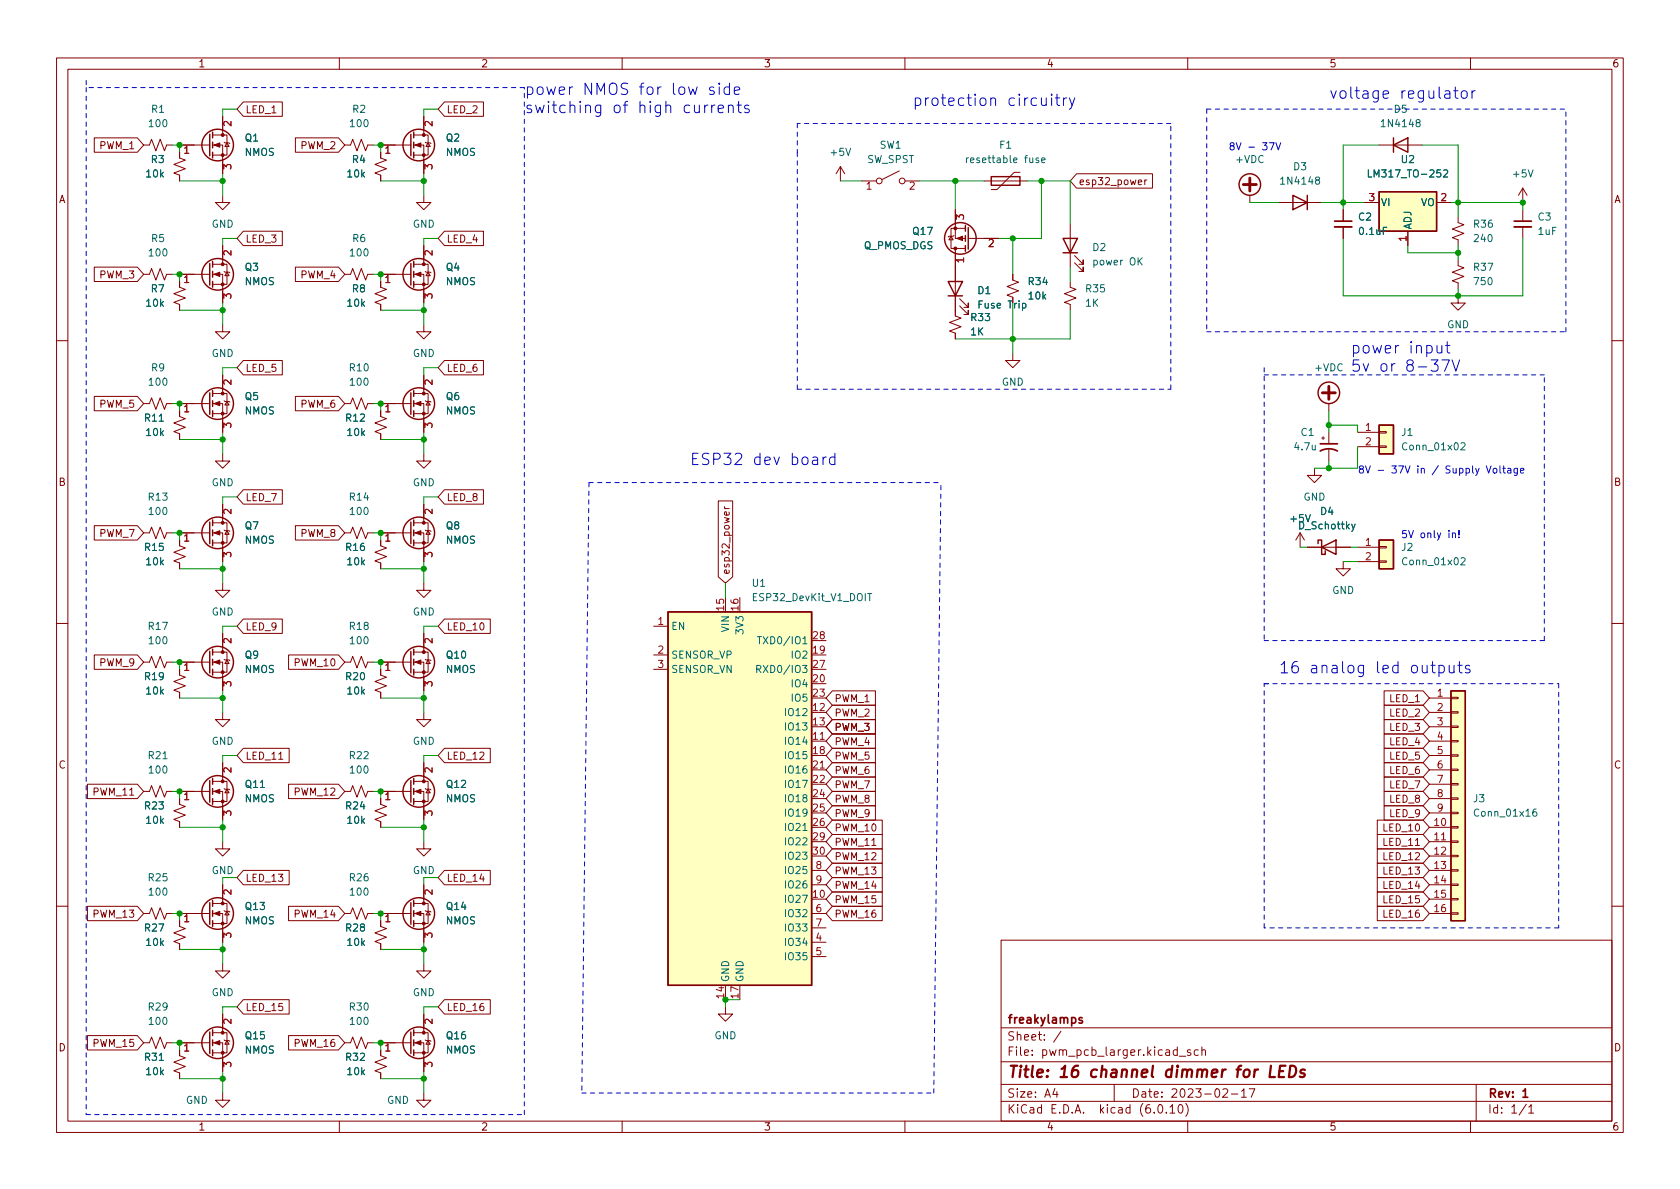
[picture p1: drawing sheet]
<svg xmlns="http://www.w3.org/2000/svg" width="297mm" height="210mm" viewBox="0 0 297 210" stroke-linecap="round" stroke-linejoin="round" font-family="sans-serif">
<g fill="none" stroke="#840000" stroke-width=".18">
<path d="M10 10.2h277v190.1h-277zM12 12.2h273v186.1h-273zM43 18h6.9v2.6h-6.9l-1.1-1.3zM60 10.2v2M78.6 18h6.9v2.6h-6.9l-1.1-1.3zM110 10.2v2M160 10.2v2M210 10.2v2M260 10.2v2M16.7 24.4h7.6l1.1 1.2-1.1 1.3h-7.6zM25.4 25.6h1l.4-1 .8 2.1 .7-2.1 .8 2.1 .4-1.1h1M31.7 26.9v1l1.1 .4-2.1 .8 2.1 .7-2.1 .8 1 .4v1"/>
<path d="M31.7 25.6h5.4M37.6 25.6h1.8v5.1M37.6 23.9h2.5v3.5h-2.5M39.4 34.5v1.3h1.2l-1.2 1.3-1.3-1.3h1.3M39.4 20.6v3.3M39.6 25.1l.2 .2h.7l.1 .1M40.1 25.3l.4 .6h-.7zM52.2 24.4h7.6l1.2 1.2-1.2 1.3h-7.6zM61 25.6h1l.4-1 .7 2.1 .8-2.1 .7 2.1 .4-1.1h1M67.3 26.9v1l1 .4-2 .8 2 .7-2 .8 1 .4v1M67.3 25.6h5.3M73.2 25.6h1.7v5.1"/>
<path d="M73.2 23.9h2.5v3.5h-2.5M74.9 34.5v1.3h1.3l-1.3 1.3-1.2-1.3h1.2M74.9 20.6v3.3M75.2 25.1l.1 .2h.8l.1 .1M75.7 25.3l.4 .6h-.8zM148.6 29.5l-.8 1.2M148.6 29.5v2.5M148.6 29.5l.8 1.2M152.4 32h2.5M159 30.2l-3 1.5M160 32h2.6M168.9 37.1v5.1h1.8"/>
<path d="M174 32h7.6M180.3 30.5h-1l-3 3h-1M189.2 39.6v7.6M190.3 30.7h13.5v2.6h-13.5l-1.1-1.3zM202.4 31.8v.9M202.8 31.8l-.4 .3M221 34.5v1.3M226.1 35.8h7.6M237.5 37.1v2M241.3 35.8h2.5M243.8 25.6h7.7M254 35.8h2.5"/>
<path d="M257.8 38.3v1.1l1 .3-2 .8 2 .8-2 .7 1 .4v1M269.2 33.3v2.5M269.2 37.1v2M269.2 33.3l-.7 1.2M269.2 33.3l.8 1.2M16.7 47.2h7.6l1.1 1.3-1.1 1.3h-7.6zM25.4 48.5h1l.4-1 .8 2 .7-2 .8 2 .4-1h1M31.7 49.8v1l1.1 .4-2.1 .7 2.1 .8-2.1 .8 1 .3v1.1M31.7 48.5h5.4M37.6 48.5h1.8v5.1M37.6 46.7h2.5v3.6h-2.5M39.4 57.4v1.3h1.2l-1.2 1.2-1.3-1.2h1.3"/>
<path d="M39.4 43.4v3.3M39.6 48l.2 .1h.7l.1 .2M40.1 48.1l.4 .7h-.7zM43 40.9h6.9v2.5h-6.9l-1.1-1.2zM52.2 47.2h7.6l1.2 1.3-1.2 1.3h-7.6zM61 48.5h1l.4-1 .7 2 .8-2 .7 2 .4-1h1M67.3 49.8v1l1 .4-2 .7 2 .8-2 .8 1 .3v1.1M67.3 48.5h5.3M73.2 48.5h1.7v5.1M73.2 46.7h2.5v3.6h-2.5M74.9 57.4v1.3h1.3l-1.3 1.2-1.2-1.2h1.2M74.9 43.4v3.3"/>
<path d="M75.2 48l.1 .1h.8l.1 .2M75.7 48.1l.4 .7h-.8zM78.6 40.9h6.9v2.5h-6.9l-1.1-1.2zM168.1 41.8l.4 .6h-.7zM168.7 41.7l-.2 .1h-.7l-.2 .1M168.9 43.9v12l1 .4-2 .7 2 .8-2 .7 1 .4v1M169.7 54.1l1.5 1.5v-.7v.7h-.8M169.7 52.8l1.5 1.6v-.8v.8h-.8M170.7 40.4h-2.6v3.5h2.6M171.2 42.2h5.3M179.1 48.5v1l1 .4-2 .8 2 .7-2 .8 1 .4v1M189.2 49.8v1l1 .4-2 .7 2 .8-2 .8 1 .3v1.1"/>
<path d="M190 46.5l1.5 1.5v-.8v.8h-.7M190 45.2l1.5 1.5v-.7v.7h-.7M237.5 40.1v2.1M248.9 40.9v2.5M257.8 46v1l1 .4-2 .7 2 .8-2 .8 1 .3v1M257.8 52.3v1.3h1.3l-1.3 1.3-1.3-1.3h1.3M269.2 40.1v2.1M10 60.2h2M16.7 70.1h7.6l1.1 1.3-1.1 1.2h-7.6zM25.4 71.4h1l.4-1 .8 2 .7-2 .8 2 .4-1h1M31.7 72.6v1.1l1.1 .3-2.1 .8 2.1 .8-2.1 .7 1 .4v1M31.7 71.4h5.4"/>
<path d="M37.6 71.4h1.8v5M37.6 69.6h2.5v3.5h-2.5M39.4 66.3v3.3M39.6 70.9l.2 .1h.7l.1 .1M40.1 71l.4 .6h-.7zM43 63.7h6.9v2.6h-6.9l-1.1-1.3zM52.2 70.1h7.6l1.2 1.3-1.2 1.2h-7.6zM61 71.4h1l.4-1 .7 2 .8-2 .7 2 .4-1h1M67.3 72.6v1.1l1 .3-2 .8 2 .8-2 .7 1 .4v1M67.3 71.4h5.3M73.2 71.4h1.7v5M73.2 69.6h2.5v3.5h-2.5"/>
<path d="M74.9 66.3v3.3M75.2 70.9l.1 .1h.8l.1 .1M75.7 71l.4 .6h-.8zM78.6 63.7h6.9v2.6h-6.9l-1.1-1.3zM179.1 62.5v1.2h1.2l-1.2 1.3-1.3-1.3h1.3M233.7 77.5h.5M233.9 77.2v.5M234.9 71.4v1.2M234.9 76.4v2.1M234.9 79.5v2M240 76.4h3.8M240 79h3.8"/>
<path d="M243.8 78.9h1.3v.2h-1.3zM243.8 76.3h1.3v.3h-1.3zM285 60.2h2M16.7 93h7.6l1.1 1.2-1.1 1.3h-7.6zM25.4 94.2h1l.4-1 .8 2 .7-2 .8 2 .4-1h1M31.7 95.5v1l1.1 .4-2.1 .8 2.1 .7-2.1 .8 1 .4v1M31.7 94.2h5.4M37.6 94.2h1.8v5.1M37.6 92.5h2.5v3.5h-2.5M39.4 80.3v1.2h1.2l-1.2 1.3-1.3-1.3h1.3M39.4 89.1v3.4M39.6 93.7l.2 .1h.7l.1 .2"/>
<path d="M40.1 93.8l.4 .7h-.7zM43 86.6h6.9v2.5h-6.9l-1.1-1.2zM52.2 93h7.6l1.2 1.2-1.2 1.3h-7.6zM61 94.2h1l.4-1 .7 2 .8-2 .7 2 .4-1h1M67.3 95.5v1l1 .4-2 .8 2 .7-2 .8 1 .4v1M67.3 94.2h5.3M73.2 94.2h1.7v5.1M73.2 92.5h2.5v3.5h-2.5M74.9 80.3v1.2h1.3l-1.3 1.3-1.2-1.3h1.2M74.9 89.1v3.4M75.2 93.7l.1 .1h.8l.1 .2M75.7 93.8l.4 .7h-.8z"/>
<path d="M78.6 86.6h6.9v2.5h-6.9l-1.1-1.2zM127 88.6h2.5v13.4l-1.2 1.1-1.3-1.1zM128.1 89.6l.2 .3M128.1 89.9h.8M229.9 94.2l-.8 1.3M229.9 94.2v2.6M229.9 94.2l.7 1.3M231.1 96.8h7.7M232.4 82.8v1.3h1.3l-1.3 1.2-1.3-1.2h1.3M237.5 99.3v1.3h1.3l-1.3 1.2-1.3-1.2h1.3M240 96.8h3.8M240 99.3h3.8"/>
<path d="M243.8 99.2h1.3v.2h-1.3zM243.8 96.6h1.3v.3h-1.3zM10 110.2h2M16.7 115.8h7.6l1.1 1.3-1.1 1.3h-7.6zM25.4 117.1h1l.4-1 .8 2 .7-2 .8 2 .4-1h1M31.7 118.4v1l1.1 .4-2.1 .7 2.1 .8-2.1 .7 1 .4v1M31.7 117.1h5.4M37.6 117.1h1.8v5.1M37.6 115.3h2.5v3.6h-2.5M39.4 103.1v1.3h1.2l-1.2 1.3-1.3-1.3h1.3M39.4 112v3.3M39.6 116.6l.2 .1h.7l.1 .1"/>
<path d="M40.1 116.7l.4 .6h-.7zM43 109.5h6.9v2.5h-6.9l-1.1-1.3zM51 115.8h8.8l1.2 1.3-1.2 1.3h-8.8zM61 117.1h1l.4-1 .7 2 .8-2 .7 2 .4-1h1M67.3 118.4v1l1 .4-2 .7 2 .8-2 .7 1 .4v1M67.3 117.1h5.3M73.2 117.1h1.7v5.1M73.2 115.3h2.5v3.6h-2.5M74.9 103.1v1.3h1.3l-1.3 1.3-1.2-1.3h1.2M74.9 112v3.3M75.2 116.6l.1 .1h.8l.1 .1M75.7 116.7l.4 .6h-.8z"/>
<path d="M78.6 109.5h8.1v2.5h-8.1l-1.1-1.3zM115.6 110.7h2.5M115.6 115.8h2.5M115.6 118.4h2.5M285 110.2h2M15.5 138.7h8.8l1.1 1.2-1.1 1.3h-8.8zM25.4 139.9h1l.4-1 .8 2.1 .7-2.1 .8 2.1 .4-1.1h1M31.7 139.9h5.4M37.6 139.9h1.8v5.1M37.6 138.2h2.5v3.5h-2.5M39.4 126v1.2h1.2l-1.2 1.3-1.3-1.3h1.3M39.4 134.9v3.3"/>
<path d="M39.6 139.4l.2 .2h.7l.1 .1M40.1 139.6l.4 .6h-.7zM43 132.3h8.1v2.6h-8.1l-1.1-1.3zM49.3 134.3h.7M51 138.7h8.8l1.2 1.2-1.2 1.3h-8.8zM61 139.9h1l.4-1 .7 2.1 .8-2.1 .7 2.1 .4-1.1h1M67.3 139.9h5.3M73.2 139.9h1.7v5.1M73.2 138.2h2.5v3.5h-2.5M74.9 126v1.2h1.3l-1.3 1.3-1.2-1.3h1.2M74.9 134.9v3.3M75.2 139.4l.1 .2h.8l.1 .1"/>
<path d="M75.7 139.6l.4 .6h-.8zM78.6 132.3h8.1v2.6h-8.1l-1.1-1.3zM143.5 131.1h2.5M143.5 136.1h2.5M147.2 137.4h7.6v2.5h-7.6l-1.2-1.2zM147.2 134.9h7.6v2.5h-7.6l-1.2-1.3zM147.2 122.2h7.6v2.5h-7.6l-1.2-1.3zM147.2 127.2h7.6v2.6h-7.6l-1.2-1.3zM147.2 129.8h7.6v2.5h-7.6l-1.2-1.2zM147.2 139.9h7.6v2.6h-7.6l-1.2-1.3zM147.2 132.3h7.6v2.6h-7.6l-1.2-1.3zM147.2 124.7h7.6v2.5h-7.6l-1.2-1.2z"/>
<path d="M244.7 134.9h6.9l1.1 1.2-1.1 1.3h-6.9zM244.7 129.8h6.9l1.1 1.3-1.1 1.2h-6.9zM244.7 132.3h6.9l1.1 1.3-1.1 1.3h-6.9zM244.7 122.2h6.9l1.1 1.2-1.1 1.3h-6.9zM244.7 137.4h6.9l1.1 1.3-1.1 1.2h-6.9zM244.7 127.2h6.9l1.1 1.3-1.1 1.3h-6.9zM244.7 124.7h6.9l1.1 1.3-1.1 1.2h-6.9zM244.7 139.9h6.9l1.1 1.3-1.1 1.3h-6.9zM252.7 123.4h3.8M252.7 126h3.8M252.7 128.5h3.8M252.7 131.1h3.8"/>
<path d="M252.7 133.6h3.8M252.7 136.1h3.8M252.7 138.7h3.8M256.5 138.6h1.3v.2h-1.3zM256.5 136h1.3v.3h-1.3zM256.5 133.5h1.3v.2h-1.3zM256.5 130.9h1.3v.3h-1.3zM256.5 128.4h1.3v.2h-1.3zM256.5 125.9h1.3v.2h-1.3zM256.5 123.3h1.3v.3h-1.3zM31.7 141.2v1l1.1 .4-2.1 .8 2.1 .7-2.1 .8 1 .4v1M37.6 159.8h2.5v3.5h-2.5"/>
<path d="M39.4 148.8v1.3h1.2l-1.2 1.3-1.3-1.3h1.3M39.4 156.5v3.3M43 153.9h8.1v2.6h-8.1l-1.1-1.3zM67.3 141.2v1l1 .4-2 .8 2 .7-2 .8 1 .4v1M73.2 159.8h2.5v3.5h-2.5M74.9 148.8v1.3h1.3l-1.3 1.3-1.2-1.3h1.2M74.9 156.5v3.3M78.6 153.9h8.1v2.6h-8.1l-1.1-1.3zM143.5 153.9h2.5M143.5 156.5h2.5M147.2 152.6h8.8v2.6h-8.8l-1.2-1.3zM147.2 147.6h8.8v2.5h-8.8l-1.2-1.3z"/>
<path d="M147.2 150.1h8.8v2.5h-8.8l-1.2-1.2zM147.2 155.2h8.8v2.5h-8.8l-1.2-1.2zM147.2 157.7h8.8v2.6h-8.8l-1.2-1.3zM147.2 145h8.8v2.6h-8.8l-1.2-1.3zM147.2 142.5h7.6v2.5h-7.6l-1.2-1.2zM243.5 152.6h8.1l1.1 1.3-1.1 1.3h-8.1zM243.5 155.2h8.1l1.1 1.3-1.1 1.2h-8.1zM243.5 157.7h8.1l1.1 1.3-1.1 1.3h-8.1zM243.5 145h8.1l1.1 1.3-1.1 1.3h-8.1zM243.5 147.6h8.1l1.1 1.2-1.1 1.3h-8.1zM243.5 150.1h8.1l1.1 1.3-1.1 1.2h-8.1zM244.7 142.5h6.9l1.1 1.3-1.1 1.2h-6.9z"/>
<path d="M252.7 146.3h3.8M252.7 148.8h3.8M252.7 151.4h3.8M252.7 153.9h3.8M252.7 156.5h3.8M252.7 159h3.8M252.7 141.2h3.8M252.7 143.8h3.8M256.5 158.9h1.3v.2h-1.3zM256.5 156.3h1.3v.3h-1.3zM256.5 153.8h1.3v.2h-1.3zM256.5 151.3h1.3v.2h-1.3z"/>
<path d="M256.5 148.7h1.3v.3h-1.3zM256.5 146.2h1.3v.2h-1.3zM256.5 143.6h1.3v.3h-1.3zM256.5 141.1h1.3v.2h-1.3zM10 160.2h2M15.5 160.3h8.8l1.1 1.2-1.1 1.3h-8.8zM25.4 161.5h1l.4-1 .8 2.1 .7-2.1 .8 2.1 .4-1.1h1M31.7 162.8v1l1.1 .4-2.1 .8 2.1 .7-2.1 .8 1 .4v1M31.7 161.5h5.4M37.6 161.5h1.8v5.1M39.4 170.4v1.3h1.2l-1.2 1.3-1.3-1.3h1.3M39.4 179.3v3.3"/>
<path d="M39.6 161l.2 .2h.7l.1 .1M40.1 161.2l.4 .6h-.7zM43 176.8h8.1v2.5h-8.1l-1.1-1.3zM51 160.3h8.8l1.2 1.2-1.2 1.3h-8.8zM61 161.5h1l.4-1 .7 2.1 .8-2.1 .7 2.1 .4-1.1h1M67.3 162.8v1l1 .4-2 .8 2 .7-2 .8 1 .4v1M67.3 161.5h5.3M73.2 161.5h1.7v5.1M74.9 170.4v1.3h1.3l-1.3 1.3-1.2-1.3h1.2M74.9 179.3v3.3M75.2 161l.1 .2h.8l.1 .1M75.7 161.2l.4 .6h-.8z"/>
<path d="M78.6 176.8h8.1v2.5h-8.1l-1.1-1.3zM128.3 178v1.3h1.2l-1.2 1.3-1.3-1.3h1.3M143.5 161.5h2.5M143.5 166.6h2.5M143.5 169.2h2.5M143.5 164.1h2.5M147.2 160.3h8.8v2.5h-8.8l-1.2-1.3zM177 166.3h108v32h-108zM243.5 160.3h8.1l1.1 1.2-1.1 1.3h-8.1zM252.7 161.5h3.8M256.5 161.4h1.3v.3h-1.3zM285 160.2h2"/>
<path d="M15.5 183.1h8.8l1.1 1.3-1.1 1.3h-8.8zM25.4 184.4h1l.4-1 .8 2 .7-2 .8 2 .4-1h1M31.7 185.7v1l1.1 .4-2.1 .7 2.1 .8-2.1 .8 1 .3v1M31.7 184.4h5.4M37.6 184.4h1.8v5.1M37.6 182.6h2.5v3.6h-2.5M39.4 193.3v1.3h1.2l-1.2 1.2-1.3-1.2h1.3M39.6 183.9l.2 .1h.7l.1 .1M40.1 184l.4 .7h-.7zM51 183.1h8.8l1.2 1.3-1.2 1.3h-8.8zM60 198.3v2M61 184.4h1l.4-1 .7 2 .8-2 .7 2 .4-1h1"/>
<path d="M67.3 185.7v1l1 .4-2 .7 2 .8-2 .8 1 .3v1M67.3 184.4h5.3M73.2 184.4h1.7v5.1M73.2 182.6h2.5v3.6h-2.5M74.9 193.3v1.3h1.3l-1.3 1.2-1.2-1.2h1.2M75.2 183.9l.1 .1h.8l.1 .1M75.7 184l.4 .7h-.8zM110 198.3v2M160 198.3v2M177 194.8h108M177 191.8h108M177 187.8h108"/>
<path d="M177 181.8h108M186.5 192.5l-.4 1h1M186.9 193v1M187.6 182.4l-1.3 1.9M197 191.8v3M204.9 195.4l.2-.1a.81 .81 0 0 1 .6 .7 .81 .81 0 0 1-.3 .8h-.2a.81 .81 0 0 1-.6-.6 .81 .81 0 0 1 .3-.8zM206.2 196.7v.1M206.9 195.8l.4-.5v1.5M206.9 196.8h.8M208.5 195.4l.1-.1a.81 .81 0 0 1 .6 .7 .81 .81 0 0 1-.3 .8h-.1a.81 .81 0 0 1-.6-.6 .81 .81 0 0 1 .3-.8zM208.5 186.8h1.1M209.6 195.1a1.72 1.72 0 0 1 0 2.3"/>
<path d="M210 198.3v2M210.5 185.7l-.4-.1-.2 .2 .1 .3 .5 .1v.4h-.6M211.9 185.7l-.5-.1-.3 .3v.4l.2 .3h.6M212.5 185.8l.2-.2 .4 .1v.9M212.5 185.1v1.5M216.2 192.7l.6-.2 .2 .2 .1 .3-1 1h1M217.7 193.5h1.2M219.5 193l.4-.5v1.5M219.5 194h.9M220.9 192.5h1l-.7 1.5M260 198.3v2M261 191.8v6.5"/>
<path d="M269.9 195.3l-1.3 1.9M270.3 195.8l.4-.5v1.5M270.3 196.8h.9"/>
<circle cx="155.4" cy="32" r=".51"/>
<circle cx="159.5" cy="32" r=".51"/>
</g>
<path d="M236 39.1h3M267.7 39.1h3.1M233.4 78.5h3.1M233.4 79.8a3.2 3.2 0 0 1 3.1 0M191.3 180l-.3-.1-.2 .2v.3l.5 .1v.4h-.5M269.3 193l.4-.5v1.5M269.3 194h.8" fill="none" stroke="#840000" stroke-width=".3"/>
<path d="M224.7 188.5l-.2 2h.9M226.2 189.4h.7M227.3 188.5h-1l-.2 2h.9M228.1 188.5h.5a1.08 1.08 0 0 1 .6 1 1.08 1.08 0 0 1-.8 1h-.5zM230.7 189.2a.49 .49 0 0 0-.8 .3l.1 .2 .6 .2 .1 .2-.1 .3-.2 .1-.6-.1" fill="none" stroke="#840000" stroke-width=".4"/>
<path d="M236 40.1h3M267.7 40.1h3.1" fill="none" stroke="#840000" stroke-width=".33"/>
<path d="M219.8 32.6h2.3M221 31.5v2.3M233.8 69.5h2.3M234.9 68.3v2.3" fill="none" stroke="#840000" stroke-width=".51"/>
<g fill="none" stroke="#840000" stroke-width=".25">
<path d="M37.1 23.7v3.9M37.6 23.4v1M37.6 25.1v1.1M37.6 26.9v1M72.6 23.7v3.9M73.2 23.4v1M73.2 25.1v1.1M73.2 26.9v1M170.7 39.9v1M175.3 31.2h5v1.6h-5zM228.6 34.5l2.5 1.3-2.5 1.3zM231.1 34.5v2.6"/>
<path d="M243.8 33.9h10.2v7h-10.2zM246.4 25.6l2.5-1.2v2.5zM246.4 24.4v2.5M37.1 46.6v3.8M37.6 46.2v1M37.6 48v1M37.6 49.8v1M72.6 46.6v3.8M73.2 46.2v1M73.2 48v1M73.2 49.8v1M167.6 49.8h2.6l-1.3 2.5z"/>
<path d="M167.6 52.3h2.6M170.7 41.7v1M170.7 43.4v1M171.2 40.3v3.8M188 42.2h2.5l-1.3 2.5zM188 44.7h2.5M37.1 69.5v3.8M37.6 69.1v1M37.6 70.9v1M37.6 72.6v1.1M72.6 69.5v3.8M73.2 69.1v1"/>
<path d="M73.2 70.9v1M73.2 72.6v1.1M243.8 75.2h2.6v5.1h-2.6zM37.1 92.3v3.8M37.6 91.9v1.1M37.6 93.7v1M37.6 95.5v1M72.6 92.3v3.8M73.2 91.9v1.1M73.2 93.7v1M73.2 95.5v1M233 96.1v-.6h.7v2.5h.6v-.6"/>
<path d="M233.7 96.8l2.5-1.3v2.5zM243.8 95.5h2.6v5.1h-2.6zM37.1 115.2v3.8M37.6 114.8v1M37.6 116.6v1M37.6 118.4v1M72.6 115.2v3.8M73.2 114.8v1M73.2 116.6v1M73.2 118.4v1M118.1 108.2h25.4v66h-25.4zM37.1 138v3.9"/>
<path d="M37.6 137.7v1M37.6 139.4v1.1M72.6 138v3.9M73.2 137.7v1M73.2 139.4v1.1M256.5 122.2h2.6v40.6h-2.6zM37.1 159.6v3.8M37.6 141.2v1M37.6 159.3v1M72.6 159.6v3.8M73.2 141.2v1M73.2 159.3v1"/>
<path d="M37.6 161v1M37.6 162.8v1M73.2 161v1M73.2 162.8v1M37.1 182.5v3.8M37.6 182.1v1M37.6 183.9v1M37.6 185.7v1M72.6 182.5v3.8M73.2 182.1v1M73.2 183.9v1M73.2 185.7v1"/>
<circle cx="38.5" cy="25.6" r="2.79"/>
<circle cx="74" cy="25.6" r="2.79"/>
<circle cx="221" cy="32.6" r="1.9"/>
<circle cx="38.5" cy="48.5" r="2.79"/>
<circle cx="74" cy="48.5" r="2.79"/>
<circle cx="169.8" cy="42.2" r="2.79"/>
<circle cx="38.5" cy="71.4" r="2.79"/>
<circle cx="74" cy="71.4" r="2.79"/>
<circle cx="234.9" cy="69.5" r="1.9"/>
<circle cx="38.5" cy="94.2" r="2.79"/>
<circle cx="74" cy="94.2" r="2.79"/>
<circle cx="38.5" cy="117.1" r="2.79"/>
<circle cx="74" cy="117.1" r="2.79"/>
<circle cx="38.5" cy="139.9" r="2.79"/>
<circle cx="74" cy="139.9" r="2.79"/>
<circle cx="38.5" cy="161.5" r="2.79"/>
<circle cx="74" cy="161.5" r="2.79"/>
<circle cx="38.5" cy="184.4" r="2.79"/>
<circle cx="74" cy="184.4" r="2.79"/>
</g>
<g fill="#840000" stroke="#840000" stroke-width=".18">
<path d="M37.8 184.4l1.1-.4v.8z"/>
<path d="M73.4 184.4l1-.4v.8z"/>
<path d="M169.2 42.2l1-.4v.7z"/>
<path d="M73.4 139.9l1-.3v.7z"/>
<path d="M37.8 94.2l1.1-.4v.8z"/>
<path d="M73.4 117.1l1-.4v.8z"/>
<path d="M73.4 94.2l1-.4v.8z"/>
<path d="M37.8 139.9l1.1-.3v.7z"/>
<path d="M73.4 25.6l1-.3v.7z"/>
<path d="M37.8 71.4l1.1-.4v.7z"/>
<path d="M37.8 161.5l1.1-.3v.7z"/>
<path d="M73.4 71.4l1-.4v.7z"/>
<path d="M73.4 48.5l1-.4v.8z"/>
<path d="M37.8 48.5l1.1-.4v.8z"/>
<path d="M37.8 25.6l1.1-.3v.7z"/>
<path d="M73.4 161.5l1-.3v.7z"/>
<path d="M37.8 117.1l1.1-.4v.8z"/>
<circle cx="39.4" cy="186.2" r=".25"/>
<circle cx="39.4" cy="182.6" r=".25"/>
<circle cx="74.9" cy="186.2" r=".25"/>
<circle cx="74.9" cy="182.6" r=".25"/>
<circle cx="168.9" cy="40.4" r=".25"/>
<circle cx="168.9" cy="43.9" r=".25"/>
<circle cx="74.9" cy="141.7" r=".25"/>
<circle cx="74.9" cy="138.2" r=".25"/>
<circle cx="39.4" cy="96" r=".25"/>
<circle cx="39.4" cy="92.5" r=".25"/>
<circle cx="74.9" cy="118.9" r=".25"/>
<circle cx="74.9" cy="115.3" r=".25"/>
<circle cx="74.9" cy="96" r=".25"/>
<circle cx="74.9" cy="92.5" r=".25"/>
<circle cx="39.4" cy="141.7" r=".25"/>
<circle cx="39.4" cy="138.2" r=".25"/>
<circle cx="74.9" cy="27.4" r=".25"/>
<circle cx="74.9" cy="23.9" r=".25"/>
<circle cx="39.4" cy="73.1" r=".25"/>
<circle cx="39.4" cy="69.6" r=".25"/>
<circle cx="39.4" cy="163.3" r=".25"/>
<circle cx="39.4" cy="159.8" r=".25"/>
<circle cx="74.9" cy="73.1" r=".25"/>
<circle cx="74.9" cy="69.6" r=".25"/>
<circle cx="74.9" cy="50.3" r=".25"/>
<circle cx="74.9" cy="46.7" r=".25"/>
<circle cx="39.4" cy="50.3" r=".25"/>
<circle cx="39.4" cy="46.7" r=".25"/>
<circle cx="39.4" cy="27.4" r=".25"/>
<circle cx="39.4" cy="23.9" r=".25"/>
<circle cx="74.9" cy="163.3" r=".25"/>
<circle cx="74.9" cy="159.8" r=".25"/>
<circle cx="39.4" cy="118.9" r=".25"/>
<circle cx="39.4" cy="115.3" r=".25"/>
</g>
<g fill="none" stroke="#006464" stroke-width=".18">
<path d="M170.9 27.9v.9M171.2 27.9l-.3 .3M184.2 28.3l.6-.1-.1-.2-.3-.1-.2 .2v.6h.5M241.9 30v1.3h.6M255.2 30.2l.5-.2 .3 .4-.8 .9h.8M180.8 53.7l.3-.1 .3 .3-.1 .5h-.5M258.3 78.4l.5-.1 .2 .4-.7 .9h.7M239.6 92.7l-.4 1.1-.2 .2M258.3 98.7l.5-.1 .2 .4-.7 .9h.7M133.8 118.3h.6l.1-.2v-.3l-.7-.1v1.2M133.9 112.6h.7M134.1 118.3l.4 .6"/>
<path d="M134.3 112.6v1.3M153.4 105h.7M271.6 143.1h-.3a.86 .86 0 0 0 0 1.2l.4-.1v-.4l-.2-.3h-.2l-.3 .3"/>
</g>
<g fill="#ffffc2" stroke="#ffffc2" stroke-width=".18">
<path d="M256.5 122.2h2.6v40.6h-2.6z"/>
<path d="M243.8 33.9h10.2v7h-10.2z"/>
<path d="M243.8 95.5h2.6v5.1h-2.6z"/>
<path d="M243.8 75.2h2.6v5.1h-2.6z"/>
<path d="M118.1 108.2h25.4v66h-25.4z"/>
</g>
<g fill="none" stroke="#0000c2" stroke-width=".18">
<path d="M125.2 18.6a.51 .51 0 0 0-.6 .4M125.8 18.6v1.3M126.2 15.5l-.5-.1-.2 .3v.2l.7 .2 .1 .2-.1 .3-.2 .1-.5-.1M126.4 18.6a.51 .51 0 0 0-.6 .4M127 19.3l.9-.2-.1-.4-.5-.1-.3 .3 .1 .9 .2 .1 .5-.1M127.2 14.7l-.1 .1 .1 .1 .1-.1-.1-.1v.2M127.2 15.4v1.3M128.8 18.8a.5 .5 0 0 1 .8 .1v1M128.8 18.6v1.3M129 15.5l-.6-.1-.4 .4v.5l.2 .3 .2 .1 .6-.1M129 14.7v2M129.8 16l1-.2-.1-.3-.6-.1-.3 .3 .1 .9 .2 .1 .6-.1"/>
<path d="M130.3 18.6h.8M130.6 17.9v1.7l.1 .2 .4 .1M132.4 18.7l-.5-.1-.3 .3 .1 .3 .7 .2 .1 .1-.1 .3-.2 .1-.6-.1M184.1 17.3l.1 1.3a.54 .54 0 0 0 .8-.1M185 17.3v1.4M185.9 16.7h-.1l.1 .1 .1-.1h-.1v.1M185.9 17.3v1.4M186.6 17.3h.8M186.9 16.7v1.7l.1 .2 .4 .1M188 17.3v1.4M188.6 17.3a.51 .51 0 0 0-.6 .4M189.1 17.3l.5 1.4"/>
<path d="M190 17.3l-.6 1.8-.3 .2M257 16h.8M257.3 15.4v1.7l.1 .2 .4 .1M258.5 16.1a.54 .54 0 0 1 .9 .3v.6a.54 .54 0 0 1-.5 .4 .54 .54 0 0 1-.5-.4v-.6zM260.3 16v1.4M260.8 16a.51 .51 0 0 0-.5 .4M224.4 25.2h.9l-.6 1.3M225.6 25.2l.4 1.3 .4-1.3M253 63.6h1.3l-.7 .8a.54 .54 0 0 1 .7 .4v.5l-.2 .2-.8 .1-.3-.1M254.1 61.1l.1 1.2a.54 .54 0 0 0 .7-.1M254.9 63.6h1.4l-.9 2M254.9 61.1v1.3"/>
<path d="M255.6 61.1h.8M255.9 60.4v1.7l.1 .2 .4 .1M256.7 63.6l.7 2 .7-2M145.5 80.8v1.4M146.1 80.8a.51 .51 0 0 0-.6 .4M147.6 80.9l-.6-.1-.3 .4v.6l.2 .3 .1 .1 .6-.1M147.6 80.2v2M256.8 94.4l.2-.2 .3 .1v.8M256.8 94.2v.9M257.9 95v.1M257.9 93.8v.8M262.8 82.4l.4 1.3 .4-1.3"/>
<path d="M264.1 82.9l.3-.1 .3 .3v.3l-.3 .3-.3-.1-.1-.2zM265.2 82.4v1.1l.2 .2M265.7 82.8h.5M265.9 82.4v1.1l.3 .2M266.6 82.9h.5v.8M267.1 83.1l-.4 .1-.2 .2 .2 .3 .4-.1M268.3 82.8v1l-.3 .3-.3-.1M268.3 82.9l-.4-.1-.2 .3 .1 .5h.5M268.8 83.2l.6-.1v-.2l-.4-.1-.2 .2 .1 .6h.5M253 117.6h.8M253.3 117v1.7l.1 .2 .4 .1M254.4 117.7l.6-.1 .4 .4v.6l-.2 .3-.2 .1-.6-.1"/>
<path d="M254.4 117.6v2M256.2 117.6l.1 1.3a.54 .54 0 0 0 .8-.1M257.1 117.6v1.4M257.8 117.6h.7M258 117v1.7l.1 .2 .4 .1M259.8 117.7l-.4-.1-.3 .3 .1 .3 .6 .2 .1 .2-.1 .3-.1 .1-.6-.1"/>
</g>
<g fill="none" stroke="#0000c2" stroke-width=".18" stroke-dasharray=".8 .8">
<path d="M15.2 15.5v181.6M15.2 14.2v1.3M92.7 15.5h-77.5M213.4 19.3v39.4M213.4 19.3h63.5M141 21.8v5.1M141 26.9v41.9M207 21.8h-66M213.4 58.7h63.5M276.9 58.7v-39.4M141 68.8h66M207 68.8v-47"/>
<path d="M223.5 65v48.3M223.5 66.3h49.5M104.1 85.3l-1.2 108M104.1 85.3h62.3M223.5 113.3h49.5M273 113.3v-47M223.5 120.9h52.1M223.5 120.9h1.3M275.6 120.9v43.2M223.5 164.1v-43.2M275.6 164.1h-52.1M15.2 197.1h77.5"/>
<path d="M92.7 197.1v-181.6M102.9 193.3h62.2M165.1 193.3l1.3-108"/>
</g>
<g fill="none" stroke="#009600" stroke-width=".18">
<path d="M41.9 19.3h-2.5v1.3M77.5 19.3h-2.6v1.3M30.5 25.6h1.2v1.3M31.7 32h7.7M39.4 30.7v3.8M66 25.6h1.3v1.3M67.3 32h7.6M74.9 30.7v3.8M148.6 32h3.8M162.6 32h11.4M168.9 32v5.1M181.6 32h7.6v7.6"/>
<path d="M184.1 32v10.2h-7.6M221 35.8h5.1M233.7 35.8h7.6M243.8 25.6h-6.3v11.5M251.5 25.6h6.3v12.7M256.5 35.8h12.7v1.3M30.5 48.5h1.2v1.3M31.7 54.9h7.7M39.4 53.6v3.8M41.9 42.2h-2.5v1.2M66 48.5h1.3v1.3M67.3 54.9h7.6"/>
<path d="M74.9 53.6v3.8M77.5 42.2h-2.6v1.2M179.1 42.2v6.3M179.1 53.6v8.9M189.2 47.2v2.6M189.2 54.9v5h-20.3M237.5 42.2v10.1h31.7v-10.1M248.9 43.4v1.3h8.9M257.8 43.4v2.6M257.8 51v1.3M30.5 71.4h1.2v1.2M31.7 77.7h7.7"/>
<path d="M39.4 76.4v3.9M41.9 65h-2.5v1.3M66 71.4h1.3v1.2M67.3 77.7h7.6M74.9 76.4v3.9M77.5 65h-2.6v1.3M234.9 75.2h5.1v1.2M234.9 72.6v3.8M240 79v3.8h-7.6M30.5 94.2h1.2v1.3M39.4 99.3v3.8M41.9 87.9h-2.5v1.2"/>
<path d="M66 94.2h1.3v1.3M74.9 99.3v3.8M77.5 87.9h-2.6v1.2M229.9 96.8h1.2M234.9 81.5v1.3M237.5 99.3h2.5M238.8 96.8h1.2M30.5 117.1h1.2v1.3M31.7 100.6h7.7M41.9 110.7h-2.5v1.3M66 117.1h1.3v1.3M67.3 100.6h7.6"/>
<path d="M77.5 110.7h-2.6v1.3M128.3 103.1v2.6M30.5 139.9h1.2v1.3M31.7 123.4h7.7M39.4 122.2v3.8M41.9 133.6h-2.5v1.3M66 139.9h1.3v1.3M67.3 123.4h7.6M74.9 122.2v3.8M77.5 133.6h-2.6v1.3M31.7 146.3h7.7M39.4 145v3.8"/>
<path d="M41.9 155.2h-2.5v1.3M67.3 146.3h7.6M74.9 145v3.8M77.5 155.2h-2.6v1.3M30.5 161.5h1.2v1.3M31.7 167.9h7.7M39.4 166.6v3.8M41.9 178h-2.5v1.3M66 161.5h1.3v1.3M67.3 167.9h7.6M74.9 166.6v3.8M77.5 178h-2.6v1.3"/>
<path d="M130.8 176.8h-2.5v1.2M30.5 184.4h1.2v1.3M31.7 190.7h7.7M39.4 189.5v3.8M66 184.4h1.3v1.3M67.3 190.7h7.6M74.9 189.5v3.8"/>
</g>
<g fill="#009600" stroke="#009600" stroke-width=".18">
<circle cx="39.4" cy="190.7" r=".46"/>
<circle cx="31.7" cy="184.4" r=".46"/>
<circle cx="67.3" cy="184.4" r=".46"/>
<circle cx="67.3" cy="117.1" r=".46"/>
<circle cx="31.7" cy="117.1" r=".46"/>
<circle cx="39.4" cy="123.4" r=".46"/>
<circle cx="74.9" cy="100.6" r=".46"/>
<circle cx="74.9" cy="123.4" r=".46"/>
<circle cx="39.4" cy="146.3" r=".46"/>
<circle cx="31.7" cy="139.9" r=".46"/>
<circle cx="39.4" cy="167.9" r=".46"/>
<circle cx="31.7" cy="161.5" r=".46"/>
<circle cx="257.8" cy="52.3" r=".46"/>
<circle cx="234.9" cy="82.8" r=".46"/>
<circle cx="257.8" cy="44.7" r=".46"/>
<circle cx="257.8" cy="35.8" r=".46"/>
<circle cx="269.2" cy="35.8" r=".46"/>
<circle cx="237.5" cy="35.8" r=".46"/>
<circle cx="74.9" cy="190.7" r=".46"/>
<circle cx="74.9" cy="167.9" r=".46"/>
<circle cx="67.3" cy="139.9" r=".46"/>
<circle cx="74.9" cy="146.3" r=".46"/>
<circle cx="67.3" cy="161.5" r=".46"/>
<circle cx="128.3" cy="176.8" r=".46"/>
<circle cx="234.9" cy="75.2" r=".46"/>
<circle cx="67.3" cy="25.6" r=".46"/>
<circle cx="74.9" cy="32" r=".46"/>
<circle cx="31.7" cy="48.5" r=".46"/>
<circle cx="39.4" cy="32" r=".46"/>
<circle cx="31.7" cy="25.6" r=".46"/>
<circle cx="39.4" cy="54.9" r=".46"/>
<circle cx="67.3" cy="71.4" r=".46"/>
<circle cx="31.7" cy="71.4" r=".46"/>
<circle cx="67.3" cy="48.5" r=".46"/>
<circle cx="74.9" cy="54.9" r=".46"/>
<circle cx="31.7" cy="94.2" r=".46"/>
<circle cx="74.9" cy="77.7" r=".46"/>
<circle cx="39.4" cy="100.6" r=".46"/>
<circle cx="39.4" cy="77.7" r=".46"/>
<circle cx="67.3" cy="94.2" r=".46"/>
<circle cx="179.1" cy="42.2" r=".46"/>
<circle cx="184.1" cy="32" r=".46"/>
<circle cx="179.1" cy="59.9" r=".46"/>
<circle cx="168.9" cy="32" r=".46"/>
</g>
<g font-size="2.8" fill="#0000c2">
<text x="92.7" y="16.8">power NMOS for low side</text>
<text x="234.9" y="17.5">voltage regulator</text>
<text x="92.7" y="20">switching of high currents</text>
<text x="161.3" y="18.7">protection circuitry</text>
<text x="238.8" y="62.5">power input</text>
<text x="238.8" y="65.7">5v or 8-37V</text>
<text x="121.9" y="82.2">ESP32 dev board</text>
<text x="226.1" y="119.1">16 analog led outputs</text>
</g>
<text font-size="2.8" fill="#840000" x="178" y="190.6">Title: 16 channel dimmer for LEDs</text>
<g font-size="2.1" fill="#840000">
<text x="178" y="184">Sheet: /</text>
<text x="178" y="181">freakylamps</text>
<text x="178" y="186.7">File: pwm_pcb_larger.kicad_sch</text>
<text x="178" y="196.9">KiCad E.D.A. kicad (6.0.10)</text>
<text x="178" y="194.1">Size: A4</text>
<text x="200" y="194.1">Date: 2023-02-17</text>
<text x="263" y="194.1">Rev: 1</text>
<text x="263" y="196.9">Id: 1/1</text>
</g>
<g font-size="1.8" fill="#840000">
<text x="35" y="11.9">1</text>
<text x="85" y="11.9">2</text>
<text x="135" y="11.9">3</text>
<text x="185" y="11.9">4</text>
<text x="235" y="11.9">5</text>
<text x="285" y="11.9">6</text>
<text x="43.3" y="20">LED_1</text>
<text x="78.9" y="20">LED_2</text>
<text x="17.7" y="26.4">PWM_1</text>
<text x="53.2" y="26.4">PWM_2</text>
<text x="10.3" y="35.9">A</text>
<text x="190.7" y="32.7">esp32_power</text>
<text x="285.3" y="35.9">A</text>
<text x="43.3" y="42.9">LED_3</text>
<text x="78.9" y="42.9">LED_4</text>
<text x="17.7" y="49.2">PWM_3</text>
<text x="53.2" y="49.2">PWM_4</text>
<text x="43.3" y="65.7">LED_5</text>
<text x="78.9" y="65.7">LED_6</text>
<text x="17.7" y="72.1">PWM_5</text>
<text x="53.2" y="72.1">PWM_6</text>
<text x="10.3" y="85.9">B</text>
<text x="43.3" y="88.6">LED_7</text>
<text x="78.9" y="88.6">LED_8</text>
<text x="285.3" y="85.9">B</text>
<text x="17.7" y="95">PWM_7</text>
<text x="53.2" y="95">PWM_8</text>
<text x="129" y="101.7" transform="rotate(-90 129 101.7)">esp32_power</text>
<text x="43.3" y="111.5">LED_9</text>
<text x="78.9" y="111.5">LED_10</text>
<text x="17.7" y="117.8">PWM_9</text>
<text x="52.3" y="117.8">PWM_10</text>
<text x="147.5" y="124.2">PWM_1</text>
<text x="245.8" y="124.2">LED_1</text>
<text x="147.5" y="129.2">PWM_3</text>
<text x="147.5" y="131.8">PWM_4</text>
<text x="147.5" y="126.7">PWM_2</text>
<text x="245.8" y="131.8">LED_4</text>
<text x="245.8" y="129.2">LED_3</text>
<text x="245.8" y="126.7">LED_2</text>
<text x="10.3" y="135.9">C</text>
<text x="43.3" y="134.3">LED_11</text>
<text x="78.9" y="134.3">LED_12</text>
<text x="147.5" y="136.9">PWM_6</text>
<text x="147.5" y="134.3">PWM_5</text>
<text x="245.8" y="136.9">LED_6</text>
<text x="245.8" y="134.3">LED_5</text>
<text x="285.3" y="135.9">C</text>
<text x="16.7" y="140.7">PWM_11</text>
<text x="52.3" y="140.7">PWM_12</text>
<text x="147.5" y="139.4">PWM_7</text>
<text x="147.5" y="141.9">PWM_8</text>
<text x="245.8" y="139.4">LED_7</text>
<text x="245.8" y="141.9">LED_8</text>
<text x="147.5" y="149.6">PWM_11</text>
<text x="147.5" y="147">PWM_10</text>
<text x="147.5" y="144.5">PWM_9</text>
<text x="244.8" y="147">LED_10</text>
<text x="244.8" y="149.6">LED_11</text>
<text x="245.8" y="144.5">LED_9</text>
<text x="43.3" y="155.9">LED_13</text>
<text x="78.9" y="155.9">LED_14</text>
<text x="147.5" y="154.6">PWM_13</text>
<text x="147.5" y="152.1">PWM_12</text>
<text x="244.8" y="154.6">LED_13</text>
<text x="244.8" y="152.1">LED_12</text>
<text x="147.5" y="157.2">PWM_14</text>
<text x="147.5" y="159.7">PWM_15</text>
<text x="244.8" y="157.2">LED_14</text>
<text x="244.8" y="159.7">LED_15</text>
<text x="16.7" y="162.3">PWM_13</text>
<text x="52.3" y="162.3">PWM_14</text>
<text x="147.5" y="162.3">PWM_16</text>
<text x="244.8" y="162.3">LED_16</text>
<text x="43.3" y="178.8">LED_15</text>
<text x="78.9" y="178.8">LED_16</text>
<text x="10.3" y="185.9">D</text>
<text x="16.7" y="185.1">PWM_15</text>
<text x="52.3" y="185.1">PWM_16</text>
<text x="285.3" y="185.9">D</text>
<text x="35" y="199.9">1</text>
<text x="85" y="199.9">2</text>
<text x="135" y="199.9">3</text>
<text x="185" y="199.9">4</text>
<text x="235" y="199.9">5</text>
<text x="285" y="199.9">6</text>
</g>
<g font-size="1.8" fill="#006464">
<text x="26.5" y="22.5">100</text>
<text x="26.8" y="19.9">R1</text>
<text x="62" y="22.5">100</text>
<text x="62.4" y="19.9">R2</text>
<text x="244.6" y="22.5">1N4148</text>
<text x="246.5" y="19.9">D5</text>
<text x="26.8" y="28.8">R3</text>
<text x="43.3" y="27.6">NMOS</text>
<text x="43.3" y="25">Q1</text>
<text x="62.3" y="28.8">R4</text>
<text x="78.8" y="27.6">NMOS</text>
<text x="78.9" y="25">Q2</text>
<text x="147" y="27.6">+5V</text>
<text x="153.3" y="28.8">SW_SPST</text>
<text x="155.6" y="26.3">SW1</text>
<text x="171.6" y="28.8">resettable fuse</text>
<text x="176.8" y="26.3">F1</text>
<text x="218.6" y="28.8">+VDC</text>
<text x="247.8" y="28.8">U2</text>
<text x="25.9" y="31.4">10k</text>
<text x="61.5" y="31.4">10k</text>
<text x="226.8" y="32.6">1N4148</text>
<text x="228.7" y="30.1">D3</text>
<text x="242.7" y="31.4">LM317_TO-252</text>
<text x="267.6" y="31.4">+5V</text>
<text x="37.4" y="40.3">GND</text>
<text x="73" y="40.3">GND</text>
<text x="161.5" y="41.5">Q17</text>
<text x="240.2" y="39">C2</text>
<text x="240.4" y="41.5">0.1uF</text>
<text x="244.1" y="36.4">VI</text>
<text x="249.6" y="40.6" transform="rotate(-90 249.6 40.6)">ADJ</text>
<text x="251.2" y="36.4">VO</text>
<text x="260.7" y="40.3">R36</text>
<text x="272" y="39">C3</text>
<text x="272" y="41.5">1uF</text>
<text x="26.5" y="45.3">100</text>
<text x="26.8" y="42.8">R5</text>
<text x="43.3" y="47.9">Q3</text>
<text x="62" y="45.3">100</text>
<text x="62.4" y="42.8">R6</text>
<text x="78.9" y="47.9">Q4</text>
<text x="152.7" y="44.1">Q_PMOS_DGS</text>
<text x="193.2" y="44.4">D2</text>
<text x="193.5" y="46.9">power OK</text>
<text x="260.7" y="47.9">R37</text>
<text x="260.8" y="42.8">240</text>
<text x="26.8" y="51.7">R7</text>
<text x="43.3" y="50.4">NMOS</text>
<text x="62.3" y="51.7">R8</text>
<text x="78.8" y="50.4">NMOS</text>
<text x="172.9" y="52">D1</text>
<text x="181.9" y="50.4">R34</text>
<text x="181.9" y="53">10k</text>
<text x="192.1" y="51.7">R35</text>
<text x="260.8" y="50.4">750</text>
<text x="25.9" y="54.2">10k</text>
<text x="61.5" y="54.2">10k</text>
<text x="171.6" y="59.3">1K</text>
<text x="171.8" y="56.8">R33</text>
<text x="173.2" y="54.5">Fuse Trip</text>
<text x="192" y="54.2">1K</text>
<text x="255.8" y="58">GND</text>
<text x="26.8" y="65.7">R9</text>
<text x="37.4" y="63.1">GND</text>
<text x="61.9" y="65.7">R10</text>
<text x="73" y="63.1">GND</text>
<text x="232.6" y="65.7">+VDC</text>
<text x="26.5" y="68.2">100</text>
<text x="43.3" y="70.7">Q5</text>
<text x="62" y="68.2">100</text>
<text x="78.9" y="70.7">Q6</text>
<text x="177.1" y="68.2">GND</text>
<text x="25.7" y="74.5">R11</text>
<text x="25.9" y="77.1">10k</text>
<text x="43.3" y="73.3">NMOS</text>
<text x="61.2" y="74.5">R12</text>
<text x="61.5" y="77.1">10k</text>
<text x="78.8" y="73.3">NMOS</text>
<text x="230.1" y="77.1">C1</text>
<text x="247.8" y="77.1">J1</text>
<text x="229" y="79.6">4.7u</text>
<text x="248.3" y="79.6">Conn_01x02</text>
<text x="26.3" y="88.5">R13</text>
<text x="37.4" y="86">GND</text>
<text x="61.9" y="88.5">R14</text>
<text x="73" y="86">GND</text>
<text x="230.4" y="88.5">GND</text>
<text x="26.5" y="91.1">100</text>
<text x="43.3" y="93.6">Q7</text>
<text x="62" y="91.1">100</text>
<text x="78.9" y="93.6">Q8</text>
<text x="228.3" y="92.3">+5V</text>
<text x="229.8" y="93.6">D_Schottky</text>
<text x="233.5" y="91.1">D4</text>
<text x="25.7" y="97.4">R15</text>
<text x="25.9" y="99.9">10k</text>
<text x="43.3" y="96.1">NMOS</text>
<text x="61.2" y="97.4">R16</text>
<text x="61.5" y="99.9">10k</text>
<text x="78.8" y="96.1">NMOS</text>
<text x="247.8" y="97.4">J2</text>
<text x="248.3" y="99.9">Conn_01x02</text>
<text x="133" y="103.8">U1</text>
<text x="133.4" y="106.3">ESP32_DevKit_V1_DOIT</text>
<text x="235.5" y="105">GND</text>
<text x="26.3" y="111.4">R17</text>
<text x="26.5" y="113.9">100</text>
<text x="37.4" y="108.8">GND</text>
<text x="61.9" y="111.4">R18</text>
<text x="62" y="113.9">100</text>
<text x="73" y="108.8">GND</text>
<text x="118.6" y="111.4">EN</text>
<text x="128.9" y="111.7" transform="rotate(-90 128.9 111.7)">VIN</text>
<text x="131.4" y="111.9" transform="rotate(-90 131.4 111.9)">3V3</text>
<text x="135.1" y="113.9">TXD0/IO1</text>
<text x="43.3" y="119">NMOS</text>
<text x="43.3" y="116.5">Q9</text>
<text x="78.8" y="119">NMOS</text>
<text x="79" y="116.5">Q10</text>
<text x="118.6" y="116.5">SENSOR_VP</text>
<text x="118.6" y="119">SENSOR_VN</text>
<text x="134.9" y="119">RXD0/IO3</text>
<text x="140.2" y="116.5">IO2</text>
<text x="25.7" y="120.3">R19</text>
<text x="25.9" y="122.8">10k</text>
<text x="61.2" y="120.3">R20</text>
<text x="61.5" y="122.8">10k</text>
<text x="140.2" y="121.5">IO4</text>
<text x="140.2" y="124.1">IO5</text>
<text x="37.4" y="131.7">GND</text>
<text x="73" y="131.7">GND</text>
<text x="139.2" y="131.7">IO14</text>
<text x="139.2" y="126.6">IO12</text>
<text x="139.2" y="129.2">IO13</text>
<text x="26.3" y="134.2">R21</text>
<text x="26.5" y="136.8">100</text>
<text x="61.9" y="134.2">R22</text>
<text x="62" y="136.8">100</text>
<text x="139.2" y="134.2">IO15</text>
<text x="139.2" y="136.8">IO16</text>
<text x="25.7" y="143.1">R23</text>
<text x="43.3" y="141.9">NMOS</text>
<text x="43.5" y="139.3">Q11</text>
<text x="61.2" y="143.1">R24</text>
<text x="78.8" y="141.9">NMOS</text>
<text x="79" y="139.3">Q12</text>
<text x="139.2" y="139.3">IO17</text>
<text x="139.2" y="141.9">IO18</text>
<text x="260.5" y="141.9">J3</text>
<text x="25.9" y="145.7">10k</text>
<text x="61.5" y="145.7">10k</text>
<text x="139.2" y="144.4">IO19</text>
<text x="139.2" y="146.9">IO21</text>
<text x="139.2" y="149.5">IO22</text>
<text x="261" y="144.4">Conn_01x16</text>
<text x="26.3" y="155.8">R25</text>
<text x="37.4" y="154.6">GND</text>
<text x="61.9" y="155.8">R26</text>
<text x="73" y="154.6">GND</text>
<text x="139.2" y="152">IO23</text>
<text x="139.2" y="154.6">IO25</text>
<text x="26.5" y="158.4">100</text>
<text x="43.5" y="160.9">Q13</text>
<text x="62" y="158.4">100</text>
<text x="79" y="160.9">Q14</text>
<text x="139.2" y="159.6">IO27</text>
<text x="139.2" y="157.1">IO26</text>
<text x="25.7" y="164.7">R27</text>
<text x="25.9" y="167.3">10k</text>
<text x="43.3" y="163.4">NMOS</text>
<text x="61.2" y="164.7">R28</text>
<text x="61.5" y="167.3">10k</text>
<text x="78.8" y="163.4">NMOS</text>
<text x="139.2" y="167.3">IO34</text>
<text x="139.2" y="162.2">IO32</text>
<text x="139.2" y="164.7">IO33</text>
<text x="128.9" y="173.7" transform="rotate(-90 128.9 173.7)">GND</text>
<text x="131.4" y="173.7" transform="rotate(-90 131.4 173.7)">GND</text>
<text x="139.2" y="169.8">IO35</text>
<text x="26.3" y="178.7">R29</text>
<text x="37.4" y="176.1">GND</text>
<text x="61.9" y="178.7">R30</text>
<text x="73" y="176.1">GND</text>
<text x="26.5" y="181.2">100</text>
<text x="43.5" y="183.8">Q15</text>
<text x="62" y="181.2">100</text>
<text x="79" y="183.8">Q16</text>
<text x="126.3" y="183.8">GND</text>
<text x="25.7" y="187.6">R31</text>
<text x="25.9" y="190.1">10k</text>
<text x="43.3" y="186.3">NMOS</text>
<text x="61.2" y="187.6">R32</text>
<text x="61.5" y="190.1">10k</text>
<text x="78.8" y="186.3">NMOS</text>
<text x="32.9" y="195.2">GND</text>
<text x="68.4" y="195.2">GND</text>
</g>
<g font-size="1.8" fill="#a90000">
<text x="40.9" y="22.3" transform="rotate(-90 40.9 22.3)">2</text>
<text x="76.5" y="22.3" transform="rotate(-90 76.5 22.3)">2</text>
<text x="32.5" y="27.2">1</text>
<text x="40.9" y="30" transform="rotate(-90 40.9 30)">3</text>
<text x="68.1" y="27.2">1</text>
<text x="76.5" y="30" transform="rotate(-90 76.5 30)">3</text>
<text x="153.2" y="33.5">1</text>
<text x="160.8" y="33.5">2</text>
<text x="242.1" y="35.6">3</text>
<text x="254.8" y="35.6">2</text>
<text x="170.4" y="38.8" transform="rotate(-90 170.4 38.8)">3</text>
<text x="40.9" y="45.2" transform="rotate(-90 40.9 45.2)">2</text>
<text x="76.5" y="45.2" transform="rotate(-90 76.5 45.2)">2</text>
<text x="170.4" y="46.5" transform="rotate(-90 170.4 46.5)">1</text>
<text x="174.8" y="43.7">2</text>
<text x="248.7" y="42.7" transform="rotate(-90 248.7 42.7)">1</text>
<text x="32.5" y="50">1</text>
<text x="40.9" y="52.8" transform="rotate(-90 40.9 52.8)">3</text>
<text x="68.1" y="50">1</text>
<text x="76.5" y="52.8" transform="rotate(-90 76.5 52.8)">3</text>
<text x="40.9" y="68.1" transform="rotate(-90 40.9 68.1)">2</text>
<text x="76.5" y="68.1" transform="rotate(-90 76.5 68.1)">2</text>
<text x="32.5" y="72.9">1</text>
<text x="40.9" y="75.7" transform="rotate(-90 40.9 75.7)">3</text>
<text x="68.1" y="72.9">1</text>
<text x="76.5" y="75.7" transform="rotate(-90 76.5 75.7)">3</text>
<text x="241.4" y="76.2">1</text>
<text x="241.4" y="78.7">2</text>
<text x="32.5" y="95.8">1</text>
<text x="40.9" y="90.9" transform="rotate(-90 40.9 90.9)">2</text>
<text x="68.1" y="95.8">1</text>
<text x="76.5" y="90.9" transform="rotate(-90 76.5 90.9)">2</text>
<text x="40.9" y="98.5" transform="rotate(-90 40.9 98.5)">3</text>
<text x="76.5" y="98.5" transform="rotate(-90 76.5 98.5)">3</text>
<text x="241.4" y="96.5">1</text>
<text x="241.4" y="99.1">2</text>
<text x="128" y="107.9" transform="rotate(-90 128 107.9)">15</text>
<text x="130.6" y="107.9" transform="rotate(-90 130.6 107.9)">16</text>
<text x="40.9" y="113.8" transform="rotate(-90 40.9 113.8)">2</text>
<text x="76.5" y="113.8" transform="rotate(-90 76.5 113.8)">2</text>
<text x="116.3" y="110.5">1</text>
<text x="143.8" y="113">28</text>
<text x="32.5" y="118.6">1</text>
<text x="68.1" y="118.6">1</text>
<text x="116.3" y="115.6">2</text>
<text x="116.3" y="118.1">3</text>
<text x="143.8" y="115.6">19</text>
<text x="143.8" y="118.1">27</text>
<text x="40.9" y="121.4" transform="rotate(-90 40.9 121.4)">3</text>
<text x="76.5" y="121.4" transform="rotate(-90 76.5 121.4)">3</text>
<text x="143.8" y="125.7">12</text>
<text x="143.8" y="120.6">20</text>
<text x="143.8" y="123.2">23</text>
<text x="254.1" y="123.2">1</text>
<text x="254.1" y="125.7">2</text>
<text x="143.8" y="130.8">11</text>
<text x="143.8" y="128.3">13</text>
<text x="254.1" y="128.3">3</text>
<text x="254.1" y="130.8">4</text>
<text x="40.9" y="136.6" transform="rotate(-90 40.9 136.6)">2</text>
<text x="76.5" y="136.6" transform="rotate(-90 76.5 136.6)">2</text>
<text x="143.8" y="133.3">18</text>
<text x="143.8" y="135.9">21</text>
<text x="254.1" y="133.3">5</text>
<text x="254.1" y="135.9">6</text>
<text x="32.5" y="141.5">1</text>
<text x="68.1" y="141.5">1</text>
<text x="143.8" y="138.4">22</text>
<text x="143.8" y="141">24</text>
<text x="143.8" y="143.5">25</text>
<text x="254.1" y="138.4">7</text>
<text x="254.1" y="141">8</text>
<text x="254.1" y="143.5">9</text>
<text x="40.9" y="144.3" transform="rotate(-90 40.9 144.3)">3</text>
<text x="76.5" y="144.3" transform="rotate(-90 76.5 144.3)">3</text>
<text x="143.8" y="146">26</text>
<text x="143.8" y="148.6">29</text>
<text x="253.7" y="146">10</text>
<text x="253.7" y="148.6">11</text>
<text x="143.8" y="151.1">30</text>
<text x="144.3" y="153.7">8</text>
<text x="253.7" y="151.1">12</text>
<text x="253.7" y="153.7">13</text>
<text x="40.9" y="158.2" transform="rotate(-90 40.9 158.2)">2</text>
<text x="76.5" y="158.2" transform="rotate(-90 76.5 158.2)">2</text>
<text x="143.8" y="158.7">10</text>
<text x="144.3" y="161.3">6</text>
<text x="144.3" y="156.2">9</text>
<text x="253.7" y="156.2">14</text>
<text x="253.7" y="158.7">15</text>
<text x="253.7" y="161.3">16</text>
<text x="32.5" y="163.1">1</text>
<text x="40.9" y="165.8" transform="rotate(-90 40.9 165.8)">3</text>
<text x="68.1" y="163.1">1</text>
<text x="76.5" y="165.8" transform="rotate(-90 76.5 165.8)">3</text>
<text x="144.3" y="166.4">4</text>
<text x="144.3" y="163.8">7</text>
<text x="144.3" y="168.9">5</text>
<text x="128" y="176.5" transform="rotate(-90 128 176.5)">14</text>
<text x="130.6" y="176.5" transform="rotate(-90 130.6 176.5)">17</text>
<text x="32.5" y="185.9">1</text>
<text x="40.9" y="181.1" transform="rotate(-90 40.9 181.1)">2</text>
<text x="68.1" y="185.9">1</text>
<text x="76.5" y="181.1" transform="rotate(-90 76.5 181.1)">2</text>
<text x="40.9" y="188.7" transform="rotate(-90 40.9 188.7)">3</text>
<text x="76.5" y="188.7" transform="rotate(-90 76.5 188.7)">3</text>
</g>
<g font-size="1.8" fill="#0000c2">
<text x="217.2" y="26.6">8V - 37V</text>
<text x="240" y="83.7">8V - 37V in / Supply Voltage</text>
<text x="247.6" y="95.1">5V only in!</text>
</g>
</svg>
